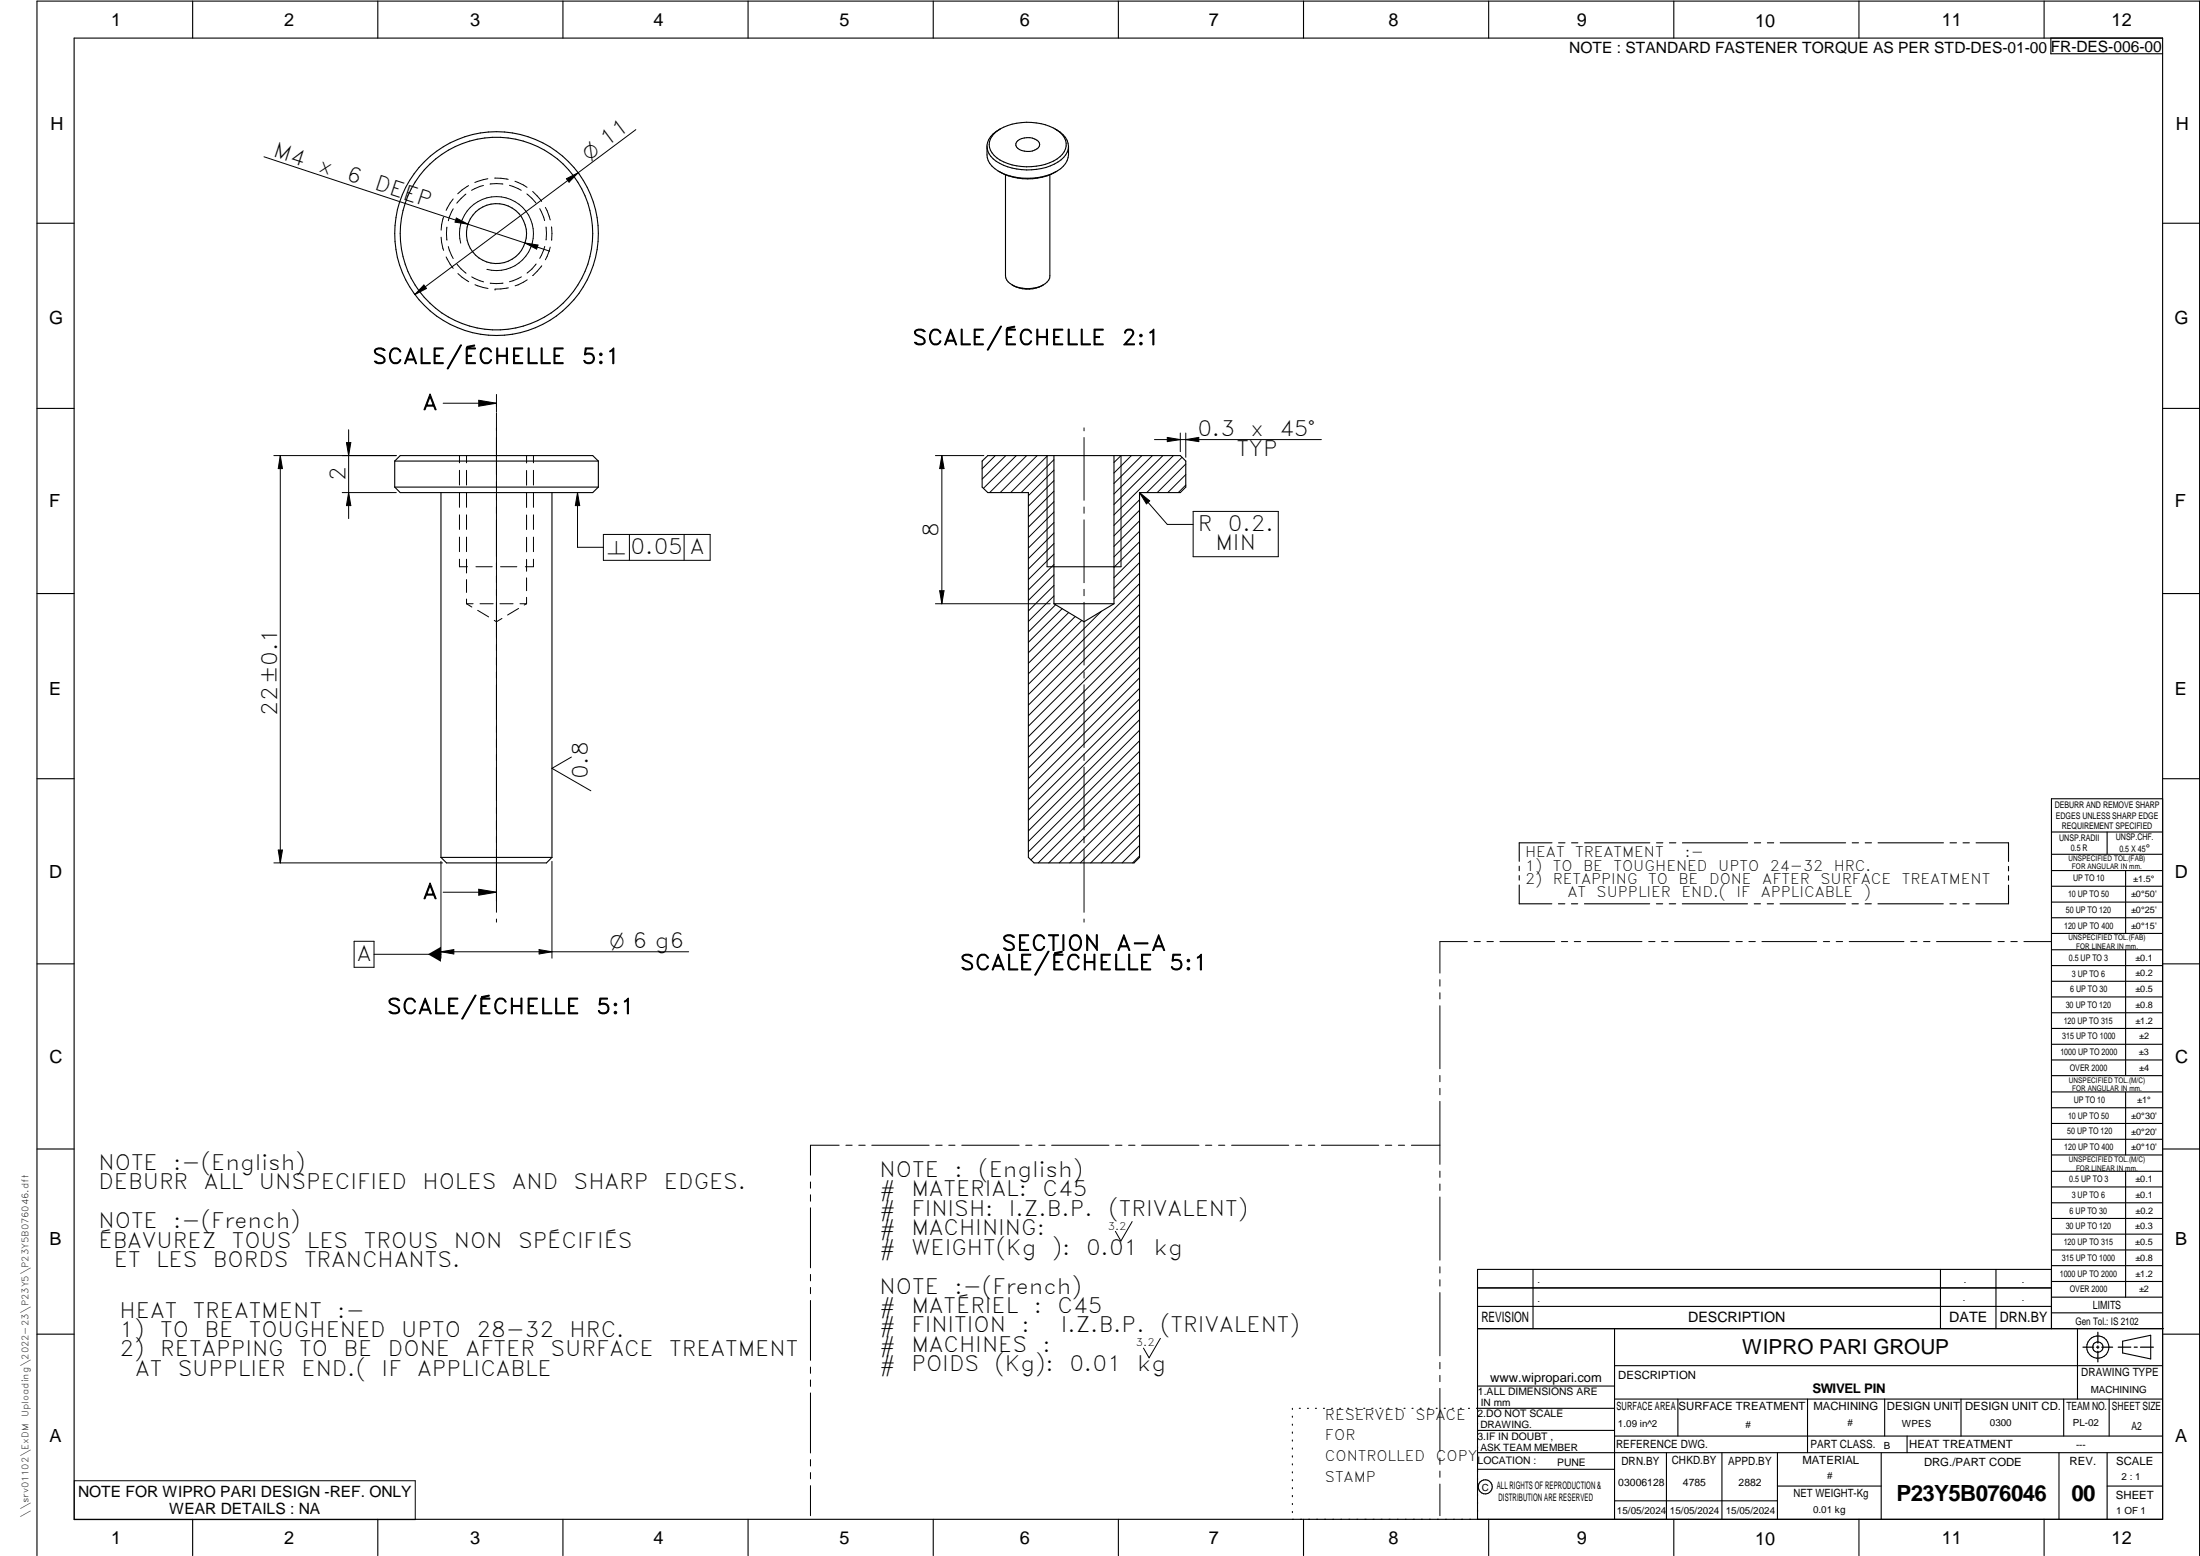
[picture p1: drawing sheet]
<svg xmlns="http://www.w3.org/2000/svg" width="594mm" height="420mm" viewBox="0 0 594 420" stroke-linecap="round" stroke-linejoin="round" font-family="sans-serif">
<g fill="none" stroke="#000" stroke-width=".3">
<path d="M20 10.3h564v400h-564zM52 .3v10M102 .3v10M152 .3v10M202 .3v10M252 .3v10M302 .3v10M352 .3v10M402 .3v10M452 .3v10M502 .3v10M552 .3v10"/>
<path d="M553.8 10.3v4.2h30.2M266.5 39.5a6.1 6.1 0 0 0 4 7.2 17 17 0 0 0 15.9-1.1 5.8 5.8 0 0 0 2.1-6.1M268.5 36.1a14.3 14.3 0 0 1 12.6-2.7 8.4 8.4 0 0 1 6.6 4.5 4.3 4.3 0 0 1-2.3 5 15.7 15.7 0 0 1-16.2-.3 4.1 4.1 0 0 1-.7-6.5zM270.2 34.8a5.5 5.5 0 0 0-3.6 5.2 6.3 6.3 0 0 0 4.4 4.6 16.7 16.7 0 0 0 15.5-1.4 5 5 0 0 0 2-3.7M274.8 38a4.3 4.3 0 0 1 5.9 .6 1.5 1.5 0 0 1-1.3 1.9 4.5 4.5 0 0 1-4.9-.8 1.22 1.22 0 0 1 .3-1.7zM284.9 34.8a6.1 6.1 0 0 1 3.6 4.7M269.7 46.3a16.2 16.2 0 0 0 15.6 0M271.5 47.2v27.3a4.5 4.5 0 0 0 4.5 3.3 7.6 7.6 0 0 0 7.2-2.2l.3-1.1v-27.3M10 60.3h10M273.3 76.9a8.4 8.4 0 0 0 8.5 0M584 60.3h10M10 110.3h10"/>
<path d="M584 110.3h10M106.6 124.5h55M106.6 131.5h55M106.6 131.5l1.5 1.5h52l1.5-1.5M106.6 124.5v7M106.6 124.5l1.5-1.5h52l1.5 1.5M119.1 133v98.5M149 133v98.5M161.6 124.5v7M265.2 124.5l1.5-1.5h52l1.5 1.5v7l-1.5 1.5h-11v98.5l-1.5 1.5h-27l-1.5-1.5v-98.5h-11l-1.5-1.5zM284.6 123v40M300.8 123v40"/>
<path d="M282.7 153h20M10 160.3h10M284.6 163h16.2M284.6 163l8.1 4.9 8.1-4.9M584 160.3h10M10 210.3h10M584 215.7h-30v143.1M584 210.3h10M119.1 231.5h29.9M119.1 231.5l1.5 1.5h27l1.4-1.5M410.2 233.9v1.2M410.2 236.4v1.3"/>
<path d="M410.2 239v5.1h8.9M419.1 227.6h-8.9v5M420.9 227.6h1.7M424.4 227.6h1.7M427.9 227.6h17.6M447.3 227.6h1.7M450.8 227.6h1.7M454.3 227.6h17.6M473.7 227.6h1.7M477.3 227.6h1.7M480.7 227.6h17.7M500.2 227.6h1.7"/>
<path d="M503.7 227.6h1.7M507.1 227.6h17.7M526.6 227.6h1.7M530.1 227.6h1.7M533.6 227.6h8.8v5M542.4 239v5.1h-8.8M542.4 233.9v1.3M542.4 236.5v1.2M554 224.7h30M554 230.7h30M554 235.1h30M554 239.3h30"/>
<path d="M569 224.7v6M574 235.1v17M420.8 244.1h1.8M424.3 244.1h1.7M427.9 244.1h17.6M447.3 244.1h1.7M450.8 244.1h1.7M454.3 244.1h17.6M473.7 244.1h1.7M477.2 244.1h1.7M480.7 244.1h17.6M500.1 244.1h1.7"/>
<path d="M503.6 244.1h1.7M507.1 244.1h17.7M526.5 244.1h1.8M530 244.1h1.7M554 243.6h30M554 247.8h30M554 252.1h30M554 256.5h30M574 256.5v33.9M10 260.3h10M554 260.7h30M554 265h30"/>
<path d="M554 269.2h30M554 273.5h30M554 277.7h30M584 260.3h10M554 282h30M554 286.2h30M554 290.4h30M554 294.9h30M554 299.1h30M574 294.9v17M10 310.3h10M554 303.4h30"/>
<path d="M554 307.6h30M554 311.9h30M554 316.3h30M574 316.3v34M584 310.3h10M554 320.5h30M554 324.8h30M554 329h30M554 333.2h30M554 337.5h30M399 358.8h185.2M399 352.8h155"/>
<path d="M399 347.8h155M414 342.8v16M436 358.8v51.5M524 342.8v16M539 342.8v16M554 341.8h30M554 346h30M554 350.3h30M554 354.5h30M554 342.8h-155v67.5M561 358.8v19M10 360.3h10"/>
<path d="M399 374.3h37M436 377.8h148M453.1 377.8v10M488.1 377.8v14.5M508.9 377.8v10M529.5 377.8v10M557.3 377.8v10M569.5 377.8v10M573.2 362.2l7.6-1.6v6.3l-7.6-1.6zM584 368.8h-148M584 360.3h10M349 380.3v.3"/>
<path d="M349 382.4v.3M349 384.6v.3M349 386.7v.3M349 388.8v.3M349 391v.3M349 393.1v.3M349 395.3v.3M349 397.4v.3M349 399.5v.3M350.9 380.3h.2M353.1 380.3h.2M355.2 380.3h.3"/>
<path d="M357.4 380.3h.3M359.6 380.3h.3M361.7 380.3h.3M363.9 380.3h.3M366.1 380.3h.3M368.3 380.3h.2M370.4 380.3h.3M372.6 380.3h.3M374.8 380.3h.3M376.9 380.3h.4M379.1 380.3h.3M381.3 380.3h.3"/>
<path d="M383.4 380.3h.4M385.6 380.3h.3M387.8 380.3h.3M390 380.3h.3M392.2 380.3h.3M394.3 380.3h.3M396.5 380.3h.3M398.7 380.3h37.3M399 396.7h37M399 392.3h185M399 386.2h37M436 387.8h148"/>
<path d="M450 392.3v18M465 392.3v18M480 392.3v18M508 392.3v18M515 387.8v4.5M556 392.3v18M569 392.3v18M52 410.3v9.7M102 410.3v9.7M152 410.3v9.7M202 410.3v9.7M252 410.3v9.7"/>
<path d="M302 410.3v9.7M349 401.7v.3M349 403.8v.4M349 406v.3M349 408.1v.3M352 410.3v9.7M402 410.3v9.7M436 405.3h44M452 410.3v9.7M480 401.3h28M502 410.3v9.7M552 410.3v9.7"/>
<path d="M569 401.3h15M10 420v-419.7h584v419.7"/>
<circle cx="134.1" cy="63.1" r="26"/>
<circle cx="134.1" cy="63.1" r="27.5"/>
<circle cx="134.1" cy="63.1" r="8.1"/>
<circle cx="566.5" cy="363.7" r="1.39"/>
<circle cx="566.5" cy="363.8" r="3"/>
<circle cx="401.1" cy="401.5" r="1.9"/>
</g>
<g fill="none" stroke="#000" stroke-width=".27">
<path d="M171.7 35l-15.6 11.7M71.3 42.3l55.1 18.2M119.8 58.6l-.6 2.1-.1 1.4M122.4 53.7l-1.9 3.1M122.4 56.4l-1.3 3.2M123.2 58.9l3.2 1.6-3.5-.5zM125.8 52.4l-2.4 2.5M126.5 50.1l-2.9 2.2M130.5 50.1l-3.2 1.3M131.7 48.3l-3.5 1M132.3 49.7h3.5M133.6 48.1l3.6 .3"/>
<path d="M137.6 50l3.2 1.4M139.1 48.9l3.2 1.7M142.3 52.4l2.4 2.4M143.8 51.7l2.5 2.7M145.7 56.3l1.4 3.3M147.3 56l1.3 3.4M152.9 48.3l3.2-1.6-2.4 2.5zM156.1 46.7l-44.1 32.8M114.5 77l.7 .9-3.2 1.6zM119.1 64.1l.1 1.3 .6 2.2M120.5 69.4l1.9 3.1M120.7 61.3v3.6"/>
<path d="M121.1 66.6l1.3 3.2M123.4 71.3l2.5 2.5M123.6 73.9l3 2.2M124.4 65.7a10 10 0 0 1 8.8-12.6 10 10 0 0 1 10.8 10.8 10 10 0 0 1-12.5 8.8M126.4 60.5l22 7.3M127.4 74.8l3.2 1.3M128.3 76.9l3.5 1M132.4 76.5h3.4M133.7 78.1h.1M137.3 77.7l-3.6 .4M140.8 74.8l-3.2 1.3M141.8 65.6l3.5 .6-.4 1.1z"/>
<path d="M142.4 75.6l-3.3 1.6M144.8 71.3l-1.2 1.3-1.3 1.1M146.3 71.8l-2.5 2.6M147.1 66.5l-1.4 3.3M147.4 61.3v3.5M148.6 66.7l-1.3 3.4M148.9 61.3l.1 3.6M93.5 119.5h1.2l-.6 3.5zM94.1 116v24M119.7 108.9h14.4M129.3 108.1l4.8 .8-4.8 .8zM134.1 106.5v4.8"/>
<path d="M134.1 111.5v134.8M292.7 115.5v.8M292.7 118.2v16.9M311.7 118.7h45.1M315.2 118.1l3.5 .6-3.5 .6zM318.7 116.9v5.1M320.2 118.7l3.5-.6v1.2zM320.2 116.9v6.6M73.9 123h33.1M75.7 123v110M75.7 123l.6 3.5h-1.2zM92.4 133h14.6"/>
<path d="M94.1 133l.6 3.5h-1.2zM124.1 123v2M124.1 127v4M124.1 133v4M124.1 139v4M126 123v2M126 127v4M126 133v4M126 139v4M142.2 123v2M142.2 127v4M142.2 133.1v3.9"/>
<path d="M142.2 139.1v3.9M144.1 123v2M144.1 127v4M144.1 133v4M144.1 139v4M155.9 133l.6 3.5h-1.1zM155.9 133v14.8h7M252.6 123h13.1M254.3 123v40M254.3 123l.6 3.5h-1.2zM268.8 123l-3.6 3.6M271.6 123l-6.4 6.4"/>
<path d="M274.4 123l-8.8 8.9M277.2 123l-10 10M280.1 123l-10 10M282.7 123v30M282.9 123l-10 10M284.6 124.1l-8.8 8.9M284.6 127l-6.9 6.9M284.6 129.8l-6.9 6.9M284.6 132.6l-6.9 6.9M284.6 135.5l-6.9 6.9M284.6 138.3l-6.9 6.9M292.7 136.9v1.7"/>
<path d="M300.8 124.9l1.9-1.9v30M305.5 123l-4.7 4.7M307.7 135l-6.9 6.9M307.7 137.8l-6.9 6.9M307.7 133l2.8 2.3-.9 .8zM307.7 133l7.5 8.6h7M308.3 123l-7.5 7.6M311.2 123l-10.4 10.4M314 123l-13.2 13.2M316.9 123l-16.1 16M319.2 123.5l-9.5 9.5M320.2 128.1l-4.9 4.9"/>
<path d="M320.2 125.3l-7.7 7.7M320.2 131l-2 2M322.2 138.1h23v12.2h-23zM124.1 145v4M124.1 151v2h2.1M126 156.5v3.5M126 145v4M126 151v3.7M128.5 153h4.4M135.2 153h4.4M142.2 156v3.5M142.2 145.1v3.9"/>
<path d="M142.2 151v3.3M144.1 145v4M144.1 151v2h-2.2M162.9 144.3h28.9v7h-28.9zM170 144.3v7M184.7 144.3v7M253.7 159.5h1.2l-.6 3.5zM284.6 158.1l-6.9 6.9M284.6 143.9l-6.9 6.9M284.6 146.8l-6.9 6.9M284.6 149.6l-6.9 6.9M284.6 152.4l-6.9 6.9"/>
<path d="M284.6 155.2l-6.9 6.9M284.6 141.1l-6.9 6.9M292.7 140.4v17M292.7 159.1v1.8M307.7 157.6l-30 30M307.7 140.6l-6.9 6.9M307.7 143.5l-6.9 6.9M307.7 146.3l-6.9 6.9M307.7 149.1l-6.9 6.9M307.7 151.9l-6.9 6.9M307.7 154.8l-6.9 6.9M126 161.8v1.2"/>
<path d="M126 163l1.4 .9M126 163h1.8M129 164.8l2.9 1.8M129.6 163h3.6M135 163h3.6M135.5 167l-1.4 .9-.6-.4M140 164.3l-2.9 1.8M140.4 163h1.8M142.2 161.3v1.7M142.2 163l-.6 .4M252.6 163h31M284.6 160.9l-6.9 6.9"/>
<path d="M285.1 163.3l-7.4 7.3M286.8 164.3l-9.1 9.1M288.6 165.4l-10.9 10.9M290.4 166.5l-12.7 12.6M292.1 167.5l-14.4 14.4M292.7 162.6v17M297.4 165.1l-19.7 19.7M307.7 160.4l-30 30M307.7 163.2l-30 30.1M307.7 166.1l-30 30M307.7 168.9l-30 30M307.7 171.7l-30 30.1"/>
<path d="M307.7 174.6l-30 30M307.7 177.4l-30 30M292.7 181.4v1.7M292.7 184.9v16.9M307.7 180.2l-30 30M307.7 183l-30 30.1M307.7 185.9l-30 30M307.7 188.7l-30 30M307.7 191.6l-30 29.9M307.7 194.4l-30 30M307.7 197.2l-30 30M154.3 204.4l-5.3 3.1 10.5 6"/>
<path d="M292.7 203.6v1.8M292.7 207.1v17M307.7 219.8l-13.2 13.2M307.7 217l-16 16M307.7 214.2l-18.8 18.8M307.7 211.3l-21.7 21.7M307.7 208.5l-24.5 24.5M307.7 202.9l-29.3 29.3M307.7 205.7l-27.3 27.3M307.7 200l-30 30M73.9 233h45.6M75.1 229.5h1.2l-.6 3.5z"/>
<path d="M119.1 232.6v26.1M149 232.6v26.1M292.7 225.9v1.7M292.7 229.4v16.9M307.7 231.1l-1.8 1.9M307.7 228.3l-4.7 4.7M307.7 225.5l-7.5 7.5M307.7 222.7l-10.4 10.3M95.6 254.2h5.4v7h-5.4zM101 257.7h18.1M119.1 257h66.9M119.1 257l3.4-.6v1.2z"/>
<path d="M119.7 240.9h14.4M129.3 240.1l4.8 .8-4.8 .8zM134.1 248.2v.8M145.6 256.4l3.4 .6-3.4 .6zM292.7 248.2v.8M396.2 254.3h-7.4v8.5M398.1 254.3h1.6M401.5 254.3h1.8M405 254.3h14.8M421.6 254.3h1.7M425.1 254.3h1.7M428.6 254.3h14.8"/>
<path d="M445.2 254.3h1.7M448.7 254.3h1.7M452.2 254.3h14.8M468.8 254.3h1.7M472.3 254.3h1.7M475.8 254.3h14.8M492.4 254.3h1.7M495.8 254.3h1.8M499.4 254.3h14.7M516 254.3h1.6M519.4 254.3h1.8M522.9 254.3h14.8"/>
<path d="M539.5 254.3h1.7M543 254.3h1.7M546.5 254.3h7.4M388.8 264.5v1.8M388.8 268.1v1.6M388.8 271.6v17M388.8 290.4v1.7M388.8 293.9v1.7M388.8 297.4v17M218.9 319.2v1.6M226.6 309.2h-7.7v8.1M228.4 309.2h1.7"/>
<path d="M231.9 309.2h1.7M235.4 309.2h15.5M252.7 309.2h1.7M256.2 309.2h1.7M259.7 309.2h15.5M277 309.2h1.7M280.5 309.2h1.7M284 309.2h15.5M301.2 309.2h1.8M304.8 309.2h1.7M308.3 309.2h15.5M325.5 309.2h1.7"/>
<path d="M329.1 309.2h1.6M332.6 309.2h15.4M349.8 309.2h1.7M353.3 309.2h1.7M356.8 309.2h15.5M374.1 309.2h1.7M377.6 309.2h1.7M381.1 309.2h7.7M388.8 316.2v1.7M388.8 319.7v1.7M218.9 322.6v1.8M218.9 326.1v16.2"/>
<path d="M305.7 329.9l-3 5.2-1.5-2.6M388.8 323.2v17.1M218.9 344.1v1.8M218.9 347.6v1.7M218.9 351.2v16.1M388.8 342.1v1.6M388.8 345.6v1.7M388.8 349v17.1M218.9 369.1v1.7M218.9 372.6v1.8M218.9 376.1v16.2M313.3 361.4l-3 5.2-1.5-2.6"/>
<path d="M388.8 367.9v1.7M388.8 371.4v1.7M388.8 374.9v17M20.1 399.8h92v10.5h-92zM218.9 394.1v1.8M218.9 397.6v1.7M388.8 393.7v1.7M388.8 397.2v1.7M218.9 401.2v8.1M388.8 400.7v8.6"/>
</g>
<path d="M566.5 359.7v3M562.5 363.8h2.9M566.1 363.8h.7M566.5 363.4v.7M566.5 364.9v2.8M567.6 363.8h2.9M572 363.8h3.4M576.3 363.8h.8M578 363.8h3.5" fill="none" stroke="#000" stroke-width=".34"/>
<g fill="#000">
<path d="M123.2 58.9l3.2 1.6-3.5-.5zM152.9 48.3l3.2-1.6-2.4 2.5zM114.5 77l.7 .9-3.2 1.6zM141.8 65.6l3.5 .6-.4 1.1zM93.5 119.5h1.2l-.6 3.5zM129.3 108.1l4.8 .8-4.8 .8zM315.2 118.1l3.5 .6-3.5 .6zM320.2 118.7l3.5-.6v1.2zM75.7 123l.6 3.5h-1.2zM94.1 133l.6 3.5h-1.2zM155.9 133l.6 3.5h-1.1zM254.3 123l.6 3.5h-1.2z"/>
<path d="M307.7 133l2.8 2.3-.9 .8zM253.7 159.5h1.2l-.6 3.5zM75.1 229.5h1.2l-.6 3.5zM115.6 257.7l3.5-2v4zM119.1 257l3.4-.6v1.2zM129.3 240.1l4.8 .8-4.8 .8zM145.6 256.4l3.4 .6-3.4 .6z"/>
</g>
<g font-size="6">
<text x="512.1" y="405.2">P23Y5B076046</text>
<text x="559.4" y="405.2">00</text>
</g>
<g font-size="5.7">
<text x="73.5" y="42.2" transform="rotate(18 73.5 42.2)">M4</text>
<text x="85.8" y="46.2" transform="rotate(18 85.8 46.2)">x</text>
<text x="93.2" y="48.6" transform="rotate(18 93.2 48.6)">6</text>
<text x="100.9" y="51.1" transform="rotate(18 100.9 51.1)">DEEP</text>
<text x="246.4" y="93.1">SCALE/ÉCHELLE</text>
<text x="302.9" y="93.1">2:1</text>
<text x="100.5" y="98.2">SCALE/ÉCHELLE</text>
<text x="157.1" y="98.2">5:1</text>
<text x="114.1" y="110.7">A</text>
<text x="323.3" y="117.8">0.3</text>
<text x="337.7" y="117.8">x</text>
<text x="345.5" y="117.8">45°</text>
<text x="333.9" y="123.1">TYP</text>
<text x="93.3" y="130" transform="rotate(-90 93.3 130)">2</text>
<text x="323.4" y="143.3">R</text>
<text x="331.5" y="143.3">0.2.</text>
<text x="170.3" y="149.6">0.05 A</text>
<text x="253.4" y="145" transform="rotate(-90 253.4 145)">8</text>
<text x="328.2" y="148.6">MIN</text>
<text x="74.8" y="193.3" transform="rotate(-90 74.8 193.3)">22±0.1</text>
<text x="158.7" y="210.5" transform="rotate(-90 158.7 210.5)">0.8</text>
<text x="114.1" y="242.7">A</text>
<text x="270.5" y="256.7">SECTION</text>
<text x="301.5" y="256.7">A-A</text>
<text x="96.3" y="259.4">A</text>
<text x="259.2" y="261.9">SCALE/ÉCHELLE</text>
<text x="315.7" y="261.9">5:1</text>
<text x="104.5" y="273.8">SCALE/ÉCHELLE</text>
<text x="161" y="273.8">5:1</text>
<text x="26.6" y="315.9">NOTE</text>
<text x="46.8" y="315.9">:-(English)</text>
<text x="237.5" y="317.8">NOTE</text>
<text x="257.7" y="317.8">:</text>
<text x="264.1" y="317.8">(English)</text>
<text x="26.6" y="321.2">DEBURR</text>
<text x="55" y="321.2">ALL</text>
<text x="69.9" y="321.2">UNSPECIFIED</text>
<text x="114.1" y="321.2">HOLES</text>
<text x="138.2" y="321.2">AND</text>
<text x="154.9" y="321.2">SHARP</text>
<text x="179.3" y="321.2">EDGES.</text>
<text x="237.5" y="323">#</text>
<text x="246.1" y="323">MATERIAL:</text>
<text x="281.5" y="323">C45</text>
<text x="237.5" y="328.3">#</text>
<text x="246.1" y="328.3">FINISH:</text>
<text x="272.4" y="328.3">I.Z.B.P.</text>
<text x="299.3" y="328.3">(TRIVALENT)</text>
<text x="26.6" y="331.7">NOTE</text>
<text x="46.8" y="331.7">:-(French)</text>
<text x="237.5" y="333.5">#</text>
<text x="246.1" y="333.5">MACHINING:</text>
<text x="26.6" y="336.9">ÉBAVUREZ</text>
<text x="62.6" y="336.9">TOUS</text>
<text x="82.9" y="336.9">LES</text>
<text x="98.2" y="336.9">TROUS</text>
<text x="122.5" y="336.9">NON</text>
<text x="139.9" y="336.9">SPÉCIFIÉS</text>
<text x="237.5" y="338.8">#</text>
<text x="246.1" y="338.8">WEIGHT(Kg</text>
<text x="284" y="338.8">):</text>
<text x="293.3" y="338.8">0.01</text>
<text x="311.6" y="338.8">kg</text>
<text x="30.8" y="342.2">ET</text>
<text x="42.2" y="342.2">LES</text>
<text x="57.5" y="342.2">BORDS</text>
<text x="82.1" y="342.2">TRANCHANTS.</text>
<text x="237.5" y="349.3">NOTE</text>
<text x="257.7" y="349.3">:-(French)</text>
<text x="32.3" y="355.8">HEAT</text>
<text x="52" y="355.8">TREATMENT</text>
<text x="91.1" y="355.8">:-</text>
<text x="237.5" y="354.5">#</text>
<text x="237.5" y="359.8">#</text>
<text x="246.1" y="354.5">MATÉRIEL</text>
<text x="246.1" y="359.8">FINITION</text>
<text x="275.8" y="359.8">:</text>
<text x="279.2" y="354.5">:</text>
<text x="285.6" y="354.5">C45</text>
<text x="286.4" y="359.8">I.Z.B.P.</text>
<text x="313.3" y="359.8">(TRIVALENT)</text>
<text x="32.3" y="361">1)</text>
<text x="43.3" y="361">TO</text>
<text x="55.2" y="361">BE</text>
<text x="67.2" y="361">TOUGHENED</text>
<text x="108.3" y="361">UPTO</text>
<text x="128.7" y="361">28-32</text>
<text x="153.8" y="361">HRC.</text>
<text x="237.5" y="365">#</text>
<text x="246.1" y="365">MACHINES</text>
<text x="281.5" y="365">:</text>
<text x="32.3" y="366.3">2)</text>
<text x="36.5" y="371.5">AT</text>
<text x="43.3" y="366.3">RETAPPING</text>
<text x="48" y="371.5">SUPPLIER</text>
<text x="80.8" y="366.3">TO</text>
<text x="81.4" y="371.5">END.(</text>
<text x="92.8" y="366.3">BE</text>
<text x="103" y="371.5">IF</text>
<text x="104.7" y="366.3">DONE</text>
<text x="112.7" y="371.5">APPLICABLE</text>
<text x="125.7" y="366.3">AFTER</text>
<text x="148.7" y="366.3">SURFACE</text>
<text x="180.7" y="366.3">TREATMENT</text>
<text x="237.5" y="370.3">#</text>
<text x="246.1" y="370.3">POIDS</text>
<text x="268.5" y="370.3">(Kg):</text>
<text x="288.8" y="370.3">0.01</text>
<text x="307.1" y="370.3">kg</text>
</g>
<text font-size="5.6" x="470.5" y="365.5">WIPRO PARI GROUP</text>
<g font-size="5.4">
<text x="159" y="43.4" transform="rotate(-37 159 43.4)">O 11</text>
<text x="164" y="149.6">n</text>
<text x="164.7" y="256.1">O 6 g6</text>
</g>
<g font-size="4.9">
<text x="30" y="6.9">1</text>
<text x="76.7" y="6.9">2</text>
<text x="127" y="6.9">3</text>
<text x="176.5" y="6.9">4</text>
<text x="226.7" y="6.9">5</text>
<text x="275.4" y="6.9">6</text>
<text x="326.4" y="6.9">7</text>
<text x="375" y="6.9">8</text>
<text x="425.8" y="6.9">9</text>
<text x="473.9" y="7.3">10</text>
<text x="524.3" y="6.9">11</text>
<text x="570.2" y="6.9">12</text>
<text x="13.6" y="35.1">H</text>
<text x="587.6" y="35.1">H</text>
<text x="13.2" y="87.5">G</text>
<text x="587.2" y="87.5">G</text>
<text x="13.2" y="137">F</text>
<text x="587.2" y="137">F</text>
<text x="13.2" y="187.6">E</text>
<text x="587.2" y="187.6">E</text>
<text x="13.2" y="237">D</text>
<text x="587.2" y="237">D</text>
<text x="13.4" y="287.1">C</text>
<text x="587.4" y="287.1">C</text>
<text x="13.4" y="336.2">B</text>
<text x="587.4" y="336.2">B</text>
<text x="13.4" y="389.3">A</text>
<text x="587.4" y="389.3">A</text>
<text x="30" y="416.9">1</text>
<text x="76.7" y="416.9">2</text>
<text x="127" y="416.9">3</text>
<text x="176.5" y="416.9">4</text>
<text x="226.7" y="416.9">5</text>
<text x="275.4" y="416.9">6</text>
<text x="326.4" y="416.9">7</text>
<text x="375" y="416.9">8</text>
<text x="425.8" y="416.9">9</text>
<text x="473.9" y="417.3">10</text>
<text x="524.3" y="416.9">11</text>
<text x="570.2" y="416.9">12</text>
</g>
<g font-size="4.2">
<text x="423.7" y="14.3">NOTE : STANDARD FASTENER TORQUE AS PER STD-DES-01-00</text>
<text x="553.8" y="14">FR-DES-006-00</text>
<text x="21.1" y="404.3">NOTE FOR WIPRO PARI DESIGN -REF. ONLY</text>
<text x="45.7" y="408.8">WEAR DETAILS : NA</text>
</g>
<g font-size="3.9">
<text x="411.8" y="231.5">HEAT</text>
<text x="425.4" y="231.5">TREATMENT</text>
<text x="455" y="231.5">:-</text>
<text x="411.8" y="235.1">1)</text>
<text x="411.8" y="238.7">2)</text>
<text x="419.3" y="235.1">TO</text>
<text x="419.3" y="238.7">RETAPPING</text>
<text x="427.5" y="235.1">BE</text>
<text x="435.7" y="235.1">TOUGHENED</text>
<text x="445.1" y="238.7">TO</text>
<text x="453.3" y="238.7">BE</text>
<text x="461.5" y="238.7">DONE</text>
<text x="464" y="235.1">UPTO</text>
<text x="475.9" y="238.7">AFTER</text>
<text x="477.9" y="235.1">24-32</text>
<text x="491.6" y="238.7">SURFACE</text>
<text x="495.2" y="235.1">HRC.</text>
<text x="513.6" y="238.7">TREATMENT</text>
<text x="423.3" y="242.3">AT</text>
<text x="431.2" y="242.3">SUPPLIER</text>
<text x="454.1" y="242.3">END.(</text>
<text x="468.9" y="242.3">IF</text>
<text x="475.5" y="242.3">APPLICABLE</text>
<text x="503.3" y="242.3">)</text>
<text x="400" y="357.1">REVISION</text>
<text x="455.9" y="357.1">DESCRIPTION</text>
<text x="526.4" y="357.1">DATE</text>
<text x="540" y="357.1">DRN.BY</text>
<text x="357.8" y="383.3">RESERVED</text>
<text x="382.3" y="383.3">SPACE</text>
<text x="357.8" y="388.9">FOR</text>
<text x="357.8" y="394.5">CONTROLLED</text>
<text x="387.8" y="394.5">COPY</text>
<text x="357.8" y="400">STAMP</text>
</g>
<text font-size="3.6" x="489.4" y="376.1">SWIVEL PIN</text>
<text font-size="3.5" x="402.4" y="373.3">www.wipropari.com</text>
<g font-size="3.1">
<text x="565.1" y="353.5">LIMITS</text>
<text x="562" y="371.7">DRAWING TYPE</text>
<text x="437" y="372.3">DESCRIPTION</text>
<text x="436.5" y="380.8">SURFACE AREA</text>
<text x="453.3" y="380.8">SURFACE TREATMENT</text>
<text x="489.7" y="380.8">MACHINING</text>
<text x="509.5" y="380.8">DESIGN UNIT</text>
<text x="530.6" y="380.8">DESIGN UNIT CD.</text>
<text x="558" y="380.6">TEAM NO.</text>
<text x="570.3" y="380.7">SHEET SIZE</text>
<text x="575.6" y="386.1">A2</text>
<text x="436.4" y="391.1">REFERENCE DWG.</text>
<text x="437.8" y="395.5">DRN.BY</text>
<text x="451.4" y="395.4">CHKD.BY</text>
<text x="466.6" y="395.5">APPD.BY</text>
<text x="486.7" y="395.4">MATERIAL</text>
<text x="488.9" y="390.9">PART CLASS.</text>
<text x="515.6" y="390.9">HEAT TREATMENT</text>
<text x="519.6" y="395.9">DRG./PART CODE</text>
<text x="558.9" y="395.5">REV.</text>
<text x="571.4" y="395.6">SCALE</text>
<text x="484.3" y="404.2">NET WEIGHT-Kg</text>
<text x="571.4" y="404.7">SHEET</text>
</g>
<text font-size="3" x="579.5" y="230.1">°</text>
<g font-size="2.8">
<text x="299.1" y="332.1">3.2</text>
<text x="560.4" y="357.7">Gen Tol.: IS 2102</text>
<text x="306.7" y="363.6">3.2</text>
<text x="399.1" y="376.6">1.ALL DIMENSIONS ARE</text>
<text x="399" y="382.7">2.DO NOT SCALE</text>
<text x="399" y="388.7">3.IF IN DOUBT ,</text>
<text x="399" y="395.4">LOCATION :</text>
<text x="420.5" y="396">PUNE</text>
<text x="404.2" y="402">ALL RIGHTS OF REPRODUCTION &amp;</text>
<text x="437" y="401.2">03006128</text>
<text x="454.4" y="401.2">4785</text>
<text x="469.5" y="401.2">2882</text>
<text x="404.7" y="405.4">DISTRIBUTION ARE RESERVED</text>
</g>
<g font-size="2.7">
<text x="564.6" y="376.2">MACHINING</text>
<text x="399.9" y="379.7">IN mm</text>
<text x="399.7" y="385.7">DRAWING.</text>
<text x="436.9" y="385.4">1.09 in^2</text>
<text x="471.4" y="385.5">#</text>
<text x="498.9" y="385">#</text>
<text x="513.6" y="385.3">WPES</text>
<text x="537.3" y="385.1">0300</text>
<text x="559.7" y="385.1">PL-02</text>
<text x="399.7" y="391.8">ASK TEAM MEMBER</text>
<text x="508.7" y="391.2">B</text>
<text x="560.6" y="391.1">---</text>
<text x="493.4" y="399.5">#</text>
<text x="572.8" y="399.7">2 : 1</text>
<text x="400.1" y="402.5">C</text>
<text x="436.6" y="408.7">15/05/2024</text>
<text x="450.9" y="408.8">15/05/2024</text>
<text x="466" y="408.9">15/05/2024</text>
<text x="489.6" y="408.5">0.01 kg</text>
<text x="571.4" y="408.7">1 OF 1</text>
</g>
<g font-size="2.5">
<text x="554.9" y="218.3">DEBURR AND REMOVE SHARP</text>
<text x="555.2" y="221">EDGES UNLESS SHARP EDGE</text>
<text x="556.1" y="227.1">UNSP.RADII</text>
<text x="556.8" y="223.8">REQUIREMENT SPECIFIED</text>
<text x="571.4" y="226.9">UNSP.CHF.</text>
<text x="559.2" y="229.9">0.5 R</text>
<text x="572.3" y="230.1">0.5 X 45</text>
<text x="559.8" y="238">UP TO 10</text>
<text x="576.1" y="238.1">±1.5°</text>
<text x="558.5" y="242.2">10 UP TO 50</text>
<text x="575.5" y="242.3">±0°50'</text>
<text x="557.4" y="250.7">120 UP TO 400</text>
<text x="557.9" y="246.5">50 UP TO 120</text>
<text x="575.5" y="250.7">±0°15'</text>
<text x="575.5" y="246.5">±0°25'</text>
<text x="558.7" y="259.4">0.5 UP TO 3</text>
<text x="559.5" y="263.7">3 UP TO 6</text>
<text x="576.6" y="263.6">±0.2</text>
<text x="576.6" y="259.4">±0.1</text>
<text x="559" y="267.9">6 UP TO 30</text>
<text x="576.6" y="267.9">±0.5</text>
<text x="557.8" y="272.2">30 UP TO 120</text>
<text x="576.6" y="272.2">±0.8</text>
<text x="556.9" y="280.7">315 UP TO 1000</text>
<text x="557.3" y="276.4">120 UP TO 315</text>
<text x="576.6" y="276.4">±1.2</text>
<text x="577.7" y="280.7">±2</text>
<text x="556.4" y="284.9">1000 UP TO 2000</text>
<text x="577.6" y="284.9">±3</text>
<text x="558.9" y="289.2">OVER 2000</text>
<text x="577.7" y="289.3">±4</text>
<text x="560" y="297.9">UP TO 10</text>
<text x="577.1" y="297.9">±1°</text>
<text x="558.5" y="302.1">10 UP TO 50</text>
<text x="575.5" y="302.1">±0°30'</text>
<text x="557.4" y="310.6">120 UP TO 400</text>
<text x="558.2" y="306.3">50 UP TO 120</text>
<text x="575.5" y="310.6">±0°10'</text>
<text x="575.5" y="306.4">±0°20'</text>
<text x="558.8" y="319.2">0.5 UP TO 3</text>
<text x="559.4" y="323.4">3 UP TO 6</text>
<text x="576.6" y="319.2">±0.1</text>
<text x="576.6" y="323.5">±0.1</text>
<text x="558.9" y="327.7">6 UP TO 30</text>
<text x="576.7" y="327.7">±0.2</text>
<text x="557.8" y="332">30 UP TO 120</text>
<text x="576.6" y="332">±0.3</text>
<text x="556.8" y="340.5">315 UP TO 1000</text>
<text x="557.3" y="336.3">120 UP TO 315</text>
<text x="576.6" y="336.3">±0.5</text>
<text x="576.6" y="340.5">±0.8</text>
<text x="415.2" y="346.4">.</text>
<text x="530.3" y="346.5">.</text>
<text x="545.9" y="346.4">.</text>
<text x="556.2" y="344.7">1000 UP TO 2000</text>
<text x="576.6" y="344.7">±1.2</text>
<text x="415.2" y="351.5">.</text>
<text x="530" y="351.3">.</text>
<text x="545.9" y="351.4">.</text>
<text x="558.9" y="349">OVER 2000</text>
<text x="577.6" y="349">±2</text>
</g>
<g font-size="2.4">
<text x="7.7" y="382.7" transform="rotate(-90 7.7 382.7)">Uploading\2022-23\P23Y5\P23Y5B076046.dft</text>
<text x="7.7" y="409.8" transform="rotate(-90 7.7 409.8)">\\srv01102\ExDM</text>
</g>
<g font-size="2.1">
<text x="558.5" y="232.4">UNSPECIFIED TOL.(FAB)</text>
<text x="559.5" y="234.7">FOR ANGULAR IN mm.</text>
<text x="558.6" y="253.9">UNSPECIFIED TOL.(FAB)</text>
<text x="560.7" y="256.3">FOR LINEAR IN mm.</text>
<text x="558.7" y="292.3">UNSPECIFIED TOL.(M/C)</text>
<text x="559.6" y="294.7">FOR ANGULAR IN mm.</text>
<text x="558.7" y="313.7">UNSPECIFIED TOL.(M/C)</text>
<text x="560.6" y="316.1">FOR LINEAR IN mm.</text>
</g>
</svg>
